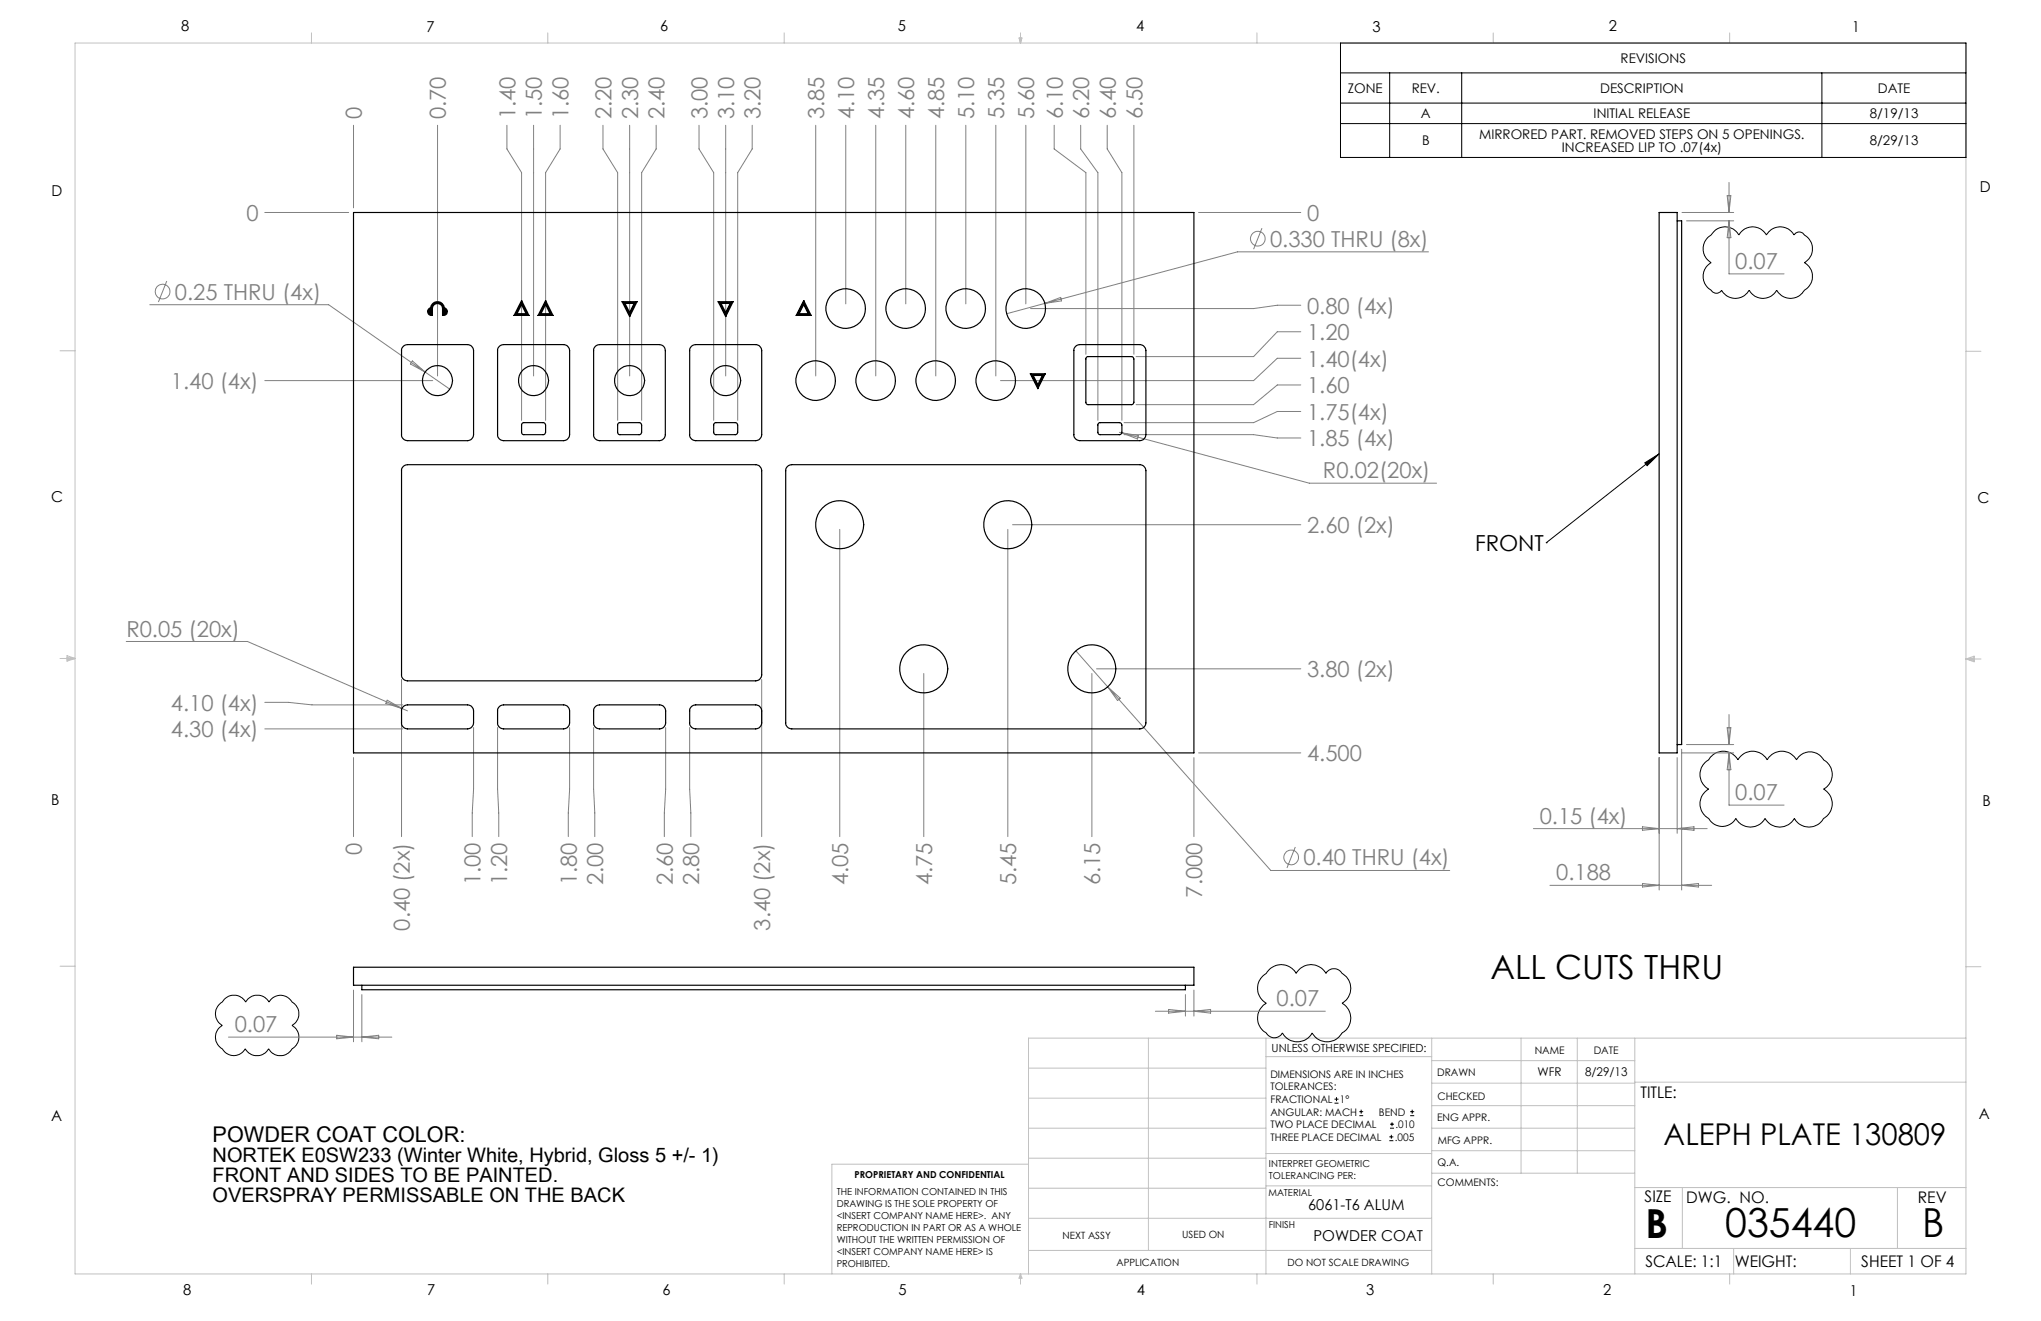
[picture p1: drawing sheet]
<svg xmlns="http://www.w3.org/2000/svg" width="432mm" height="279mm" viewBox="0 0 432 279" stroke-linecap="round" stroke-linejoin="round" font-family="sans-serif">
<g fill="none" stroke="#c0c0c0" stroke-width=".21">
<path d="M15.9 9.1h400v260.4h-400zM65.9 6.9v2.2M115.9 6.9v2.2M165.9 6.9v2.2M215.6 8h.6l-.3 1.1zM215.7 8l.2 1.1M215.9 6.9v2.2M216 8l-.1 1.1M265.9 6.9v2.2M315.9 6.9v2.2M365.9 6.9v2.2M12.7 74.2h3.2"/>
<path d="M415.9 74.3h3.2M12.7 139.3h3.2M14.2 139.1l1.7 .2M14.2 138.7l1.7 .6-1.7 .5zM15.9 139.3l-1.7 .3M415.9 139.4h3.2M415.9 139.4l1.8-.6v1.2zM415.9 139.4l1.8 .3M417.7 139.2l-1.8 .2M12.7 204.4h3.2M243 219.6v44.9M267.8 219.6v49.9"/>
<path d="M302.9 219.6v49.9M321.8 219.6v28.5M333.7 219.6v28.5M345.9 219.6v49.9M415.9 204.5h3.2M415.9 219.6h-198.3v49.9M217.6 238.6h50.2M217.6 232.3h50.2M217.6 225.9h50.2M267.8 223.5h35.1M302.9 233.9h43M302.9 229.1h43"/>
<path d="M302.9 224.3h43M302.9 238.6h43M345.9 228.9h70M217.6 257.7h85.3M217.6 251.3h50.2M217.6 245h50.2M217.6 246.2h-41.6v23.3M267.8 250.8h35.1M267.8 244h35.1M302.9 248.1h43M302.9 243.4h43M345.9 251.2h70"/>
<path d="M355.9 251.2v12.9M401.4 251.2v12.9M65.9 269.5v2.1M115.9 269.5v2.1M165.9 269.5v2.1M215.9 269.5v2.1M215.9 269.5l.3 .8h-.6zM217.6 264.5h85.3M265.9 269.5v2.1M315.9 269.5v2.1M345.9 264.1h70M365.9 269.5v2.1"/>
<path d="M366.8 264.1v5.4M391.5 264.1v5.4"/>
</g>
<g fill="none" stroke="#808080" stroke-width=".21">
<path d="M74.8 26.5v17.5M92.6 26.5v53M107.2 26.5v5l3.1 5v52.4M112.9 26.5v53M118.5 26.5v5l-3.1 5v52.4M127.6 26.5v5l3.1 5v52.4M133.2 26.5v53M138.8 26.5v5l-3.1 5v52.4M147.9 26.5v5l3.1 5v52.4M153.5 26.5v53M159.1 26.5v5l-3 5v52.4M172.6 26.5v53"/>
<path d="M178.9 26.5v37.8M185.3 26.5v53M191.6 26.5v37.8M198 26.5v53M204.3 26.5v37.8M210.7 26.5v53M217 26.5v37.8M223 26.5v5l6.7 5v38.4M228.6 26.5v5l3.7 5v52.4M234.2 26.5v5l3.1 5v52.4M239.9 26.5v48.4M365.8 38.6v6.3"/>
<path d="M35.3 59.4l-1.8 4.5M56 44.9h17.8M253.6 44.9h21.6M267 48.3l-1.8 4.4M302.2 53.3h-40.4l-40.7 10.9M355.8 44.9h11M356.8 46.7h10M365.4 41.4h.8l-.4 3.5zM365.8 46.7v11.2h11.6M365.8 46.7l.4 3.6h-.8zM31.7 64.5h37.8l25.6 17.8M87.2 76.3l2.8 2.4-3.2-1.7z"/>
<path d="M221.1 64.2l-8.1 2.2M221.1 64.2l3.3-1.3 .2 .7zM275.2 64.6h-5l-5 .7h-47.2M275.2 70.2h-5l-5 5.2h-24.9M275.2 75.8h-5l-5 4.7h-53.5M56 80.5h35.5M236.8 91.4l.5 .1M237.3 91.5l39.7 10.7h26.9M237.3 91.5l3.5 .6-.1 .8zM237.8 91.9h27.4l5 .7h5M275.2 81.4h-5l-5 4.2h-24.9M275.2 87h-5l-5 2.4h-27.4"/>
<path d="M177.7 112v65M213.2 112v65M214.2 111h61M26.7 135.7h25.7l32.7 14.2M227.6 137.7l6.8 7.6M56 148.6h5l5 .5h19.2M56 154.2h29.2M81.9 148.1l3.2 1.8-3.5-1.1zM84.9 143.7v33.3M85.1 149.9l1.1 .5M100.2 153.9v13l-.3 5v5.1M105.3 153.9v13l.2 5v5.1"/>
<path d="M120.5 153.9v13l-.3 5v5.1M125.6 153.9v13l.2 5v5.1M140.8 153.9v13l-.3 5v5.1M145.9 153.9v13l.3 5v5.1M161.1 143.7v33.3M195.4 142.5v34.5M231 142.5v34.5M232 141.5h43.2M234.4 145.3l34.5 38.8h37.8M234.4 145.3l2.6 2.4-.6 .5zM253.6 159.2h21.6M355.8 158.5v29.7"/>
<path d="M355.8 159.2h11M356.8 157.5h10M365.4 153.9h.8l-.4 3.6zM365.8 151.1v6.4M365.8 159.2v11.1h11.6M365.8 159.2l.4 3.6h-.8zM74.8 160.2v16.8M252.6 160.2v16.8M274 179.1l-1.7 4.5M324.4 175.3h36.8M347.5 174.9l3.5 .4-3.5 .3zM351 160.2v28"/>
<path d="M354.8 160.2v16M354.8 175.3l3.6-.4v.7zM327.9 187.3h34.2M347.5 186.9l3.5 .4-3.5 .3zM355.8 187.3l3.5-.4v.7zM48.3 219.4h34.6M71.2 219l3.6 .4-3.6 .3zM74.8 209.4v10.9M76.6 210.4v9.9M76.6 219.4l3.5-.4v.7zM244.4 213.9h36M247.2 213.5l3.6 .4-3.6 .4z"/>
<path d="M250.8 210.4v4.5M252.6 209.4v5.5M252.6 213.9l3.5-.4v.8z"/>
<circle cx="266.1" cy="50.5" r="1.55"/>
<circle cx="34.4" cy="61.7" r="1.56"/>
<circle cx="273.2" cy="181.4" r="1.55"/>
</g>
<g fill="none" stroke="#000" stroke-width=".21">
<path d="M283.6 9.1h132.3v24.2h-132.3zM283.6 15.4h132.3M294 15.4v17.9M309.2 15.4v17.9M385.4 15.4v17.9M283.6 26.1h132.3M283.6 21.8h132.3M361.4 50.2l.6-.5a3.3 3.3 0 0 1 5.9 0 3.3 3.3 0 0 1 5.8 0 3.3 3.3 0 0 1 5.9 0 1.26 1.26 0 0 1 2.1 0 3.4 3.4 0 0 1 0 5.9 3.3 3.3 0 0 1 0 5.8 3.3 3.3 0 0 1-5.8 0 3.3 3.3 0 0 1-5.8 0 3.3 3.3 0 0 1-5.9 0 1.26 1.26 0 0 1-2.2 0 3.3 3.3 0 0 1 0-5.8 3.4 3.4 0 0 1-.6-5.4zM348 97.9l3-1.9-2.5 2.5zM351 96l-23.9 18.8M327.1 114.8h.1M360.6 161.4l.9-.7a3.5 3.5 0 0 1 6.2 0 3.5 3.5 0 0 1 6.2 0 3.5 3.5 0 0 1 6.2 0 3.3 3.3 0 0 1 5.7 0 3.5 3.5 0 0 1 0 6.2 3.5 3.5 0 0 1 0 6.2 3.5 3.5 0 0 1-6.2 0 3.5 3.5 0 0 1-6.2 0 3.5 3.5 0 0 1-6.2 0 3.3 3.3 0 0 1-5.7 0 3.5 3.5 0 0 1 0-6.2 3.5 3.5 0 0 1-.9-5.5z"/>
<path d="M47.4 211.3a2.82 2.82 0 0 1 4.6 .6 2.83 2.83 0 0 1 4.9 0 2.77 2.77 0 0 1 4.9 0 2.83 2.83 0 0 1 0 5 2.83 2.83 0 0 1 0 4.9 2.83 2.83 0 0 1-5 0 2.83 2.83 0 0 1-4.9 0 2.77 2.77 0 0 1-4.9 0 2.83 2.83 0 0 1 0-4.9 2.83 2.83 0 0 1 0-5zM267.2 206.4l.5-.4a4 4 0 0 1 4.4-1.8l.3 .1a3.5 3.5 0 0 1 1.8 1.6 3.6 3.6 0 0 1 6.3 0 1.95 1.95 0 0 1 3.4 0 3.6 3.6 0 0 1 0 6.3 3.6 3.6 0 0 1 0 6.3 3.6 3.6 0 0 1-6.3 0 3.6 3.6 0 0 1-6.3 0 1.94 1.94 0 0 1-3.4 0 3.6 3.6 0 0 1 0-6.3 3.6 3.6 0 0 1-.7-5.8zM282.3 233.3h.9M282.3 232.5h.9M282.8 232.1v.8M287.6 236h.8M287.6 235.1h.8M288 234.7v.8M294.1 238.6h.8M294.1 237.8h.8M294.5 237.4v.8M298.3 236h.9"/>
<path d="M298.3 235.1h.9M298.8 234.7v.8M293.9 241.3h.9M293.9 240.5h.9M294.4 240v.8"/>
</g>
<path d="M348 97.9l3-1.9-2.5 2.5z" fill="#000"/>
<g fill="none" stroke="#000" stroke-width=".25">
<path d="M74.8 44.9h177.8v114.3h-177.8zM351 44.9h3.8v114.3h-3.8zM354.8 46.7h1v110.8h-1M85.3 73.3l.9-.4h12.7a1.33 1.33 0 0 1 1.3 1.3v17.7a1.33 1.33 0 0 1-1.3 1.3h-12.7a1.26 1.26 0 0 1-1.3-1.3v-18zM91.1 65.1a1.48 1.48 0 0 1 1.5-1.3 1.48 1.48 0 0 1 1.4 1.3M91.1 65.1a.83 .83 0 0 0-.6 1 .83 .83 0 0 0 1 .6M91.1 65.5a.43 .43 0 0 0-.3 .4 .43 .43 0 0 0 .3 .4M91.1 65.1l.2 .2M91.1 65.5v.8M91.1 66.3l.2 .2M91.3 65.3a1.27 1.27 0 0 1 1.3-1.3 1.27 1.27 0 0 1 1.2 1.3M91.3 65.3a.63 .63 0 0 0-.6 .6 .63 .63 0 0 0 .6 .6"/>
<path d="M91.3 65.3h.2M91.3 66.5l.2 .2M91.3 65.3l-.2 .2M91.3 65.3v1.2M91.5 65.3a1.08 1.08 0 0 1 1.1-1.1 1.08 1.08 0 0 1 1 1.1M91.5 65.3v1.4M93.6 65.3v1.4M93.6 65.3h.2M93.8 65.3a.63 .63 0 0 1 .7 .6 .63 .63 0 0 1-.7 .6M93.8 65.3v1.2M93.8 66.5l-.2 .2M93.8 65.3l.2 .2"/>
<path d="M94 65.1a.83 .83 0 0 1 .6 1 .83 .83 0 0 1-1 .6M94 65.5a.43 .43 0 0 1 .3 .4 .43 .43 0 0 1-.3 .4M94 65.1l-.2 .2M94 66.3l-.2 .2M94 65.5v.8M105.6 73.3l.9-.4h12.7a1.33 1.33 0 0 1 1.3 1.3v17.7a1.33 1.33 0 0 1-1.3 1.3h-12.7a1.26 1.26 0 0 1-1.2-1.3v-18zM108.8 66.7h3.1M109 66.5l-.2 .2M109.4 66.4h1.9M109.4 66.4l-.3 .1M110.3 63.6l-1.5 3.1M110.3 63.6l1.6 3.1"/>
<path d="M110.3 64l1.3 2.5h-2.6zM110.3 63.6v.8M110.3 64.4l1 2M110.3 64.4l-.9 2M111.3 66.4l.6 .3M113.8 66.7h3.2M114.1 66.5l-.3 .2M114.4 66.4l-.2 .1M114.4 66.4h2M115.4 63.6l1.6 3.1M115.4 63.6l-1.6 3.1M115.4 64l1.3 2.5h-2.6z"/>
<path d="M115.4 63.6v.8M115.4 64.4l1 2M115.4 64.4l-1 2M116.4 66.4l.6 .3M125.9 73.3l1-.4h12.6a1.26 1.26 0 0 1 1.3 1.3v17.7a1.33 1.33 0 0 1-1.3 1.3h-12.6a1.26 1.26 0 0 1-1.3-1.3v-18zM131.6 63.8h3.2M131.6 63.8l1.6 3.2M131.6 63.8l.6 .4M131.9 64h2.6l-1.3 2.5zM131.9 64l1.3 2.5M132.2 64.2l1 1.9M132.2 64.2h2"/>
<path d="M133.2 66.1v.9M134.2 64.2l-1 1.9M134.4 64l-1.2 2.5M134.8 63.8l-1.6 3.2M134.8 63.8l-.6 .4M146.3 73.3l.9-.4h12.7a1.33 1.33 0 0 1 1.2 1.3v17.7a1.33 1.33 0 0 1-1.2 1.3h-12.7a1.26 1.26 0 0 1-1.3-1.3v-18zM151.9 63.8h3.2M151.9 63.8l1.6 3.2M151.9 63.8l.6 .4M152.2 64h2.6l-1.3 2.5zM152.3 64l1.2 2.5M152.5 64.2l1 1.9"/>
<path d="M152.5 64.2h2M153.5 66.1v.9M154.5 64.2l-1 1.9M154.8 64l-1.3 2.5M155.1 63.8l-1.6 3.2M155.1 63.8l-.6 .4M168.5 66.7h3.1M169.1 66.4h1.9M169.1 66.4l-.6 .3M170 63.6l1.6 3.1M170 63.6l-1.5 3.1M170 64l1.3 2.5"/>
<path d="M170 63.6v.8M170 64l-1.3 2.5h2.6M170 64l1.3 2.5-.3-.1M170 64.4l1 2M170 64.4l-.9 2M170 64l-1.2 2.5M171.3 66.5l.3 .2M218 79.1h3.1M218 79.1l1.6 3.1M218 79.1l.6 .3M218.3 79.2h2.5l-1.2 2.6zM218.6 79.4h1.9"/>
<path d="M218.6 79.4l1 2M220.5 79.4l-.9 2M220.8 79.2l-.3 .2M221.1 79.1l-1.5 3.1M221.1 79.1l-.3 .1M227.5 73.3l1-.4h12.7a1.33 1.33 0 0 1 1.2 1.3v17.7a1.33 1.33 0 0 1-1.2 1.3h-12.7a1.26 1.26 0 0 1-1.3-1.3v-18zM229.8 75.6l.3-.2 9.5 .1 .3 .4-.1 9.5-.3 .2-9.6-.1-.2-.3zM85.3 98.7l.9-.4h73.7a1.33 1.33 0 0 1 1.2 1.3v43.1a1.33 1.33 0 0 1-1.2 1.3h-73.7a1.26 1.26 0 0 1-1.3-1.3v-43.4zM110.5 89.5l.2-.1h4.4l.3 .5-.1 1.8-.3 .2h-4.4l-.3-.4v-1.7zM130.7 89.6l.4-.2h4.3l.3 .5-.1 1.8-.3 .2h-4.3l-.3-.4zM151.1 89.5l.3-.1h4.4l.3 .5-.1 1.8-.4 .2h-4.3l-.3-.4v-1.7zM166.6 98.7l.9-.4h73.7a1.33 1.33 0 0 1 1.2 1.3v53.3a1.33 1.33 0 0 1-1.2 1.3h-73.7a1.26 1.26 0 0 1-1.3-1.3v-53.6z"/>
<path d="M219.6 81.4v.8M232.4 89.5l.3-.1h4.3l.3 .5-.1 1.8-.3 .2h-4.3l-.3-.4v-1.7zM85.3 149.5l.9-.4h12.7a1.33 1.33 0 0 1 1.3 1.3v2.5a1.33 1.33 0 0 1-1.3 1.3h-12.7a1.26 1.26 0 0 1-1.3-1.3v-2.8zM105.6 149.5l.9-.4h12.7a1.33 1.33 0 0 1 1.3 1.3v2.5a1.33 1.33 0 0 1-1.3 1.3h-12.7a1.26 1.26 0 0 1-1.2-1.3v-2.8zM125.9 149.5l1-.4h12.7a1.33 1.33 0 0 1 1.2 1.3v2.5a1.33 1.33 0 0 1-1.2 1.3h-12.7a1.26 1.26 0 0 1-1.3-1.3v-2.8zM146.3 149.5l.9-.4h12.7a1.33 1.33 0 0 1 1.2 1.3v2.5a1.33 1.33 0 0 1-1.2 1.3h-12.7a1.26 1.26 0 0 1-1.3-1.3v-2.8zM74.8 204.6h177.8v3.8h-177.8zM76.6 208.4v.9h174.2v-.9"/>
<circle cx="178.9" cy="65.3" r="4.2"/>
<circle cx="191.6" cy="65.3" r="4.2"/>
<circle cx="204.3" cy="65.3" r="4.2"/>
<circle cx="217" cy="65.3" r="4.2"/>
<circle cx="92.6" cy="80.5" r="3.2"/>
<circle cx="112.9" cy="80.5" r="3.2"/>
<circle cx="133.2" cy="80.5" r="3.2"/>
<circle cx="153.5" cy="80.5" r="3.2"/>
<circle cx="172.6" cy="80.5" r="4.2"/>
<circle cx="185.3" cy="80.5" r="4.2"/>
<circle cx="198" cy="80.5" r="4.2"/>
<circle cx="210.7" cy="80.5" r="4.2"/>
<circle cx="177.6" cy="111" r="5.1"/>
<circle cx="213.2" cy="111" r="5.1"/>
<circle cx="195.4" cy="141.5" r="5.1"/>
<circle cx="231" cy="141.5" r="5.1"/>
</g>
<g font-size="8.5">
<text x="348.1" y="261.8">B</text>
<text x="365" y="261.6">035440</text>
<text x="406.7" y="261.6">B</text>
</g>
<text font-size="7.1" x="315.3" y="207">ALL CUTS THRU</text>
<text font-size="6.3" x="352" y="242.1">ALEPH PLATE 130809</text>
<g font-size="4.7" fill="#808080">
<text x="76.6" y="25.2" transform="rotate(-90 76.6 25.2)">0</text>
<text x="94.3" y="25.2" transform="rotate(-90 94.3 25.2)">0.70</text>
<text x="109" y="25.2" transform="rotate(-90 109 25.2)">1.40</text>
<text x="114.7" y="25.2" transform="rotate(-90 114.7 25.2)">1.50</text>
<text x="120.3" y="25.2" transform="rotate(-90 120.3 25.2)">1.60</text>
<text x="129.4" y="25.2" transform="rotate(-90 129.4 25.2)">2.20</text>
<text x="135" y="25.2" transform="rotate(-90 135 25.2)">2.30</text>
<text x="140.6" y="25.2" transform="rotate(-90 140.6 25.2)">2.40</text>
<text x="149.7" y="25.2" transform="rotate(-90 149.7 25.2)">3.00</text>
<text x="155.3" y="25.2" transform="rotate(-90 155.3 25.2)">3.10</text>
<text x="160.9" y="25.2" transform="rotate(-90 160.9 25.2)">3.20</text>
<text x="174.4" y="25.2" transform="rotate(-90 174.4 25.2)">3.85</text>
<text x="180.7" y="25.2" transform="rotate(-90 180.7 25.2)">4.10</text>
<text x="187.1" y="25.2" transform="rotate(-90 187.1 25.2)">4.35</text>
<text x="193.4" y="25.2" transform="rotate(-90 193.4 25.2)">4.60</text>
<text x="199.8" y="25.2" transform="rotate(-90 199.8 25.2)">4.85</text>
<text x="206.1" y="25.2" transform="rotate(-90 206.1 25.2)">5.10</text>
<text x="212.5" y="25.2" transform="rotate(-90 212.5 25.2)">5.35</text>
<text x="218.8" y="25.2" transform="rotate(-90 218.8 25.2)">5.60</text>
<text x="224.8" y="25.2" transform="rotate(-90 224.8 25.2)">6.10</text>
<text x="230.5" y="25.2" transform="rotate(-90 230.5 25.2)">6.20</text>
<text x="236.1" y="25.2" transform="rotate(-90 236.1 25.2)">6.40</text>
<text x="241.7" y="25.2" transform="rotate(-90 241.7 25.2)">6.50</text>
<text x="52.2" y="46.7">0</text>
<text x="276.5" y="46.7">0</text>
<text x="268.7" y="52.2">0.330 THRU (8x)</text>
<text x="367.1" y="56.9">0.07</text>
<text x="37" y="63.4">0.25 THRU (4x)</text>
<text x="276.5" y="66.3">0.80 (4x)</text>
<text x="276.5" y="71.9">1.20</text>
<text x="276.5" y="77.5">1.40(4x)</text>
<text x="36.1" y="82.3">1.40 (4x)</text>
<text x="276.5" y="83.2">1.60</text>
<text x="276.5" y="88.8">1.75(4x)</text>
<text x="276.5" y="94.4">1.85 (4x)</text>
<text x="279.9" y="101.2">R0.02(20x)</text>
<text x="276.5" y="112.7">2.60 (2x)</text>
<text x="26.7" y="134.6">R0.05 (20x)</text>
<text x="276.5" y="143.2">3.80 (2x)</text>
<text x="36.1" y="150.3">4.10 (4x)</text>
<text x="36.1" y="155.9">4.30 (4x)</text>
<text x="276.5" y="161">4.500</text>
<text x="367.1" y="169.2">0.07</text>
<text x="325.7" y="174.2">0.15 (4x)</text>
<text x="76.6" y="180.8" transform="rotate(-90 76.6 180.8)">0</text>
<text x="275.7" y="183">0.40 THRU (4x)</text>
<text x="101.7" y="187.3" transform="rotate(-90 101.7 187.3)">1.00</text>
<text x="107.3" y="187.3" transform="rotate(-90 107.3 187.3)">1.20</text>
<text x="122" y="187.3" transform="rotate(-90 122 187.3)">1.80</text>
<text x="127.6" y="187.3" transform="rotate(-90 127.6 187.3)">2.00</text>
<text x="142.3" y="187.3" transform="rotate(-90 142.3 187.3)">2.60</text>
<text x="148" y="187.3" transform="rotate(-90 148 187.3)">2.80</text>
<text x="179.4" y="187.3" transform="rotate(-90 179.4 187.3)">4.05</text>
<text x="197.2" y="187.3" transform="rotate(-90 197.2 187.3)">4.75</text>
<text x="215" y="187.3" transform="rotate(-90 215 187.3)">5.45</text>
<text x="232.8" y="187.3" transform="rotate(-90 232.8 187.3)">6.15</text>
<text x="254.4" y="189.9" transform="rotate(-90 254.4 189.9)">7.000</text>
<text x="329.2" y="186.2">0.188</text>
<text x="86.7" y="196.8" transform="rotate(-90 86.7 196.8)">0.40 (2x)</text>
<text x="162.9" y="196.8" transform="rotate(-90 162.9 196.8)">3.40 (2x)</text>
<text x="270.1" y="212.9">0.07</text>
<text x="49.7" y="218.3">0.07</text>
</g>
<text font-size="4.7" x="312.1" y="116.5">FRONT</text>
<text font-size="4.6" x="45" y="241.5">POWDER COAT COLOR:</text>
<g font-size="4.2">
<text x="45" y="245.8">NORTEK E0SW233 (Winter White, Hybrid, Gloss 5 +/- 1)</text>
<text x="45" y="250">FRONT AND SIDES TO BE PAINTED.</text>
<text x="45" y="254.3">OVERSPRAY PERMISSABLE ON THE BACK</text>
</g>
<g font-size="3.4">
<text x="347.1" y="232.3">TITLE:</text>
<text x="347.9" y="254.3">SIZE</text>
<text x="356.7" y="254.4">DWG. NO.</text>
<text x="405.7" y="254.5">REV</text>
<text x="348.1" y="267.9">SCALE: 1:1</text>
<text x="367" y="268">WEIGHT:</text>
<text x="393.8" y="267.9">SHEET 1 OF 4</text>
</g>
<g font-size="3.2">
<text x="38.3" y="6.7">8</text>
<text x="90.2" y="6.7">7</text>
<text x="139.7" y="6.5">6</text>
<text x="190" y="6.5">5</text>
<text x="240.4" y="6.5">4</text>
<text x="290.4" y="6.7">3</text>
<text x="340.4" y="6.5">2</text>
<text x="391.9" y="6.7">1</text>
<text x="10.9" y="41.6">D</text>
<text x="418.9" y="40.7">D</text>
<text x="10.9" y="106.3">C</text>
<text x="418.4" y="106.4">C</text>
<text x="10.8" y="170.2">B</text>
<text x="419.4" y="170.6">B</text>
<text x="10.8" y="237.2">A</text>
<text x="418.6" y="236.8">A</text>
<text x="276.8" y="256">6061-T6 ALUM</text>
<text x="277.9" y="262.4">POWDER COAT</text>
<text x="38.8" y="273.8">8</text>
<text x="90.4" y="273.8">7</text>
<text x="140.2" y="273.8">6</text>
<text x="190.1" y="273.9">5</text>
<text x="240.5" y="273.8">4</text>
<text x="289" y="273.9">3</text>
<text x="339.1" y="273.8">2</text>
<text x="391.4" y="274.1">1</text>
</g>
<g font-size="2.8">
<text x="342.9" y="13.3">REVISIONS</text>
<text x="285.1" y="19.7">ZONE</text>
<text x="298.7" y="19.7">REV.</text>
<text x="338.5" y="19.7">DESCRIPTION</text>
<text x="397.3" y="19.7">DATE</text>
<text x="300.6" y="25">A</text>
<text x="312.9" y="29.3">MIRRORED PART. REMOVED STEPS ON 5 OPENINGS.</text>
<text x="337.2" y="25">INITIAL RELEASE</text>
<text x="395.6" y="25">8/19/13</text>
<text x="300.8" y="30.7">B</text>
<text x="330.4" y="32.2">INCREASED LIP TO .07(4x)</text>
<text x="395.6" y="30.7">8/29/13</text>
</g>
<g font-size="2.5">
<text x="325.3" y="227.6">WFR</text>
<text x="335.3" y="227.7">8/29/13</text>
</g>
<text font-size="2.4" x="269" y="222.4">UNLESS OTHERWISE SPECIFIED:</text>
<g font-size="2.2">
<text x="268.8" y="228">DIMENSIONS ARE IN INCHES</text>
<text x="304.1" y="227.7">DRAWN</text>
<text x="324.7" y="222.9">NAME</text>
<text x="337.2" y="222.9">DATE</text>
<text x="268.8" y="230.6">TOLERANCES:</text>
<text x="268.8" y="233.3">FRACTIONAL</text>
<text x="283.5" y="233.3">1°</text>
<text x="304.1" y="232.6">CHECKED</text>
<text x="268.8" y="238.6">TWO PLACE DECIMAL</text>
<text x="268.8" y="235.9">ANGULAR: MACH</text>
<text x="291.7" y="236">BEND</text>
<text x="295.2" y="238.6">.010</text>
<text x="304" y="237.2">ENG APPR.</text>
<text x="268.8" y="241.3">THREE PLACE DECIMAL</text>
<text x="295.1" y="241.3">.005</text>
<text x="304.2" y="241.9">MFG APPR.</text>
<text x="304.1" y="246.7">Q.A.</text>
<text x="304.1" y="250.9">COMMENTS:</text>
</g>
<g font-size="2.1">
<text x="224.8" y="262">NEXT ASSY</text>
<text x="250.1" y="261.9">USED ON</text>
<text x="236.2" y="267.8">APPLICATION</text>
<text x="272.4" y="267.8">DO NOT SCALE DRAWING</text>
</g>
<g font-size="2">
<text x="180.8" y="249.2">PROPRIETARY AND CONFIDENTIAL</text>
<text x="268.5" y="246.8">INTERPRET GEOMETRIC</text>
<text x="268.5" y="249.4">TOLERANCING PER:</text>
<text x="177" y="252.8">THE INFORMATION CONTAINED IN THIS</text>
<text x="177" y="255.3">DRAWING IS THE SOLE PROPERTY OF</text>
<text x="177" y="257.8">&lt;INSERT COMPANY NAME HERE&gt;. ANY</text>
<text x="268.3" y="252.9">MATERIAL</text>
<text x="177" y="260.3">REPRODUCTION IN PART OR AS A WHOLE</text>
<text x="177" y="262.9">WITHOUT THE WRITTEN PERMISSION OF</text>
<text x="268.4" y="259.7">FINISH</text>
<text x="177" y="265.4">&lt;INSERT COMPANY NAME HERE&gt; IS</text>
<text x="177" y="267.9">PROHIBITED.</text>
</g>
</svg>
